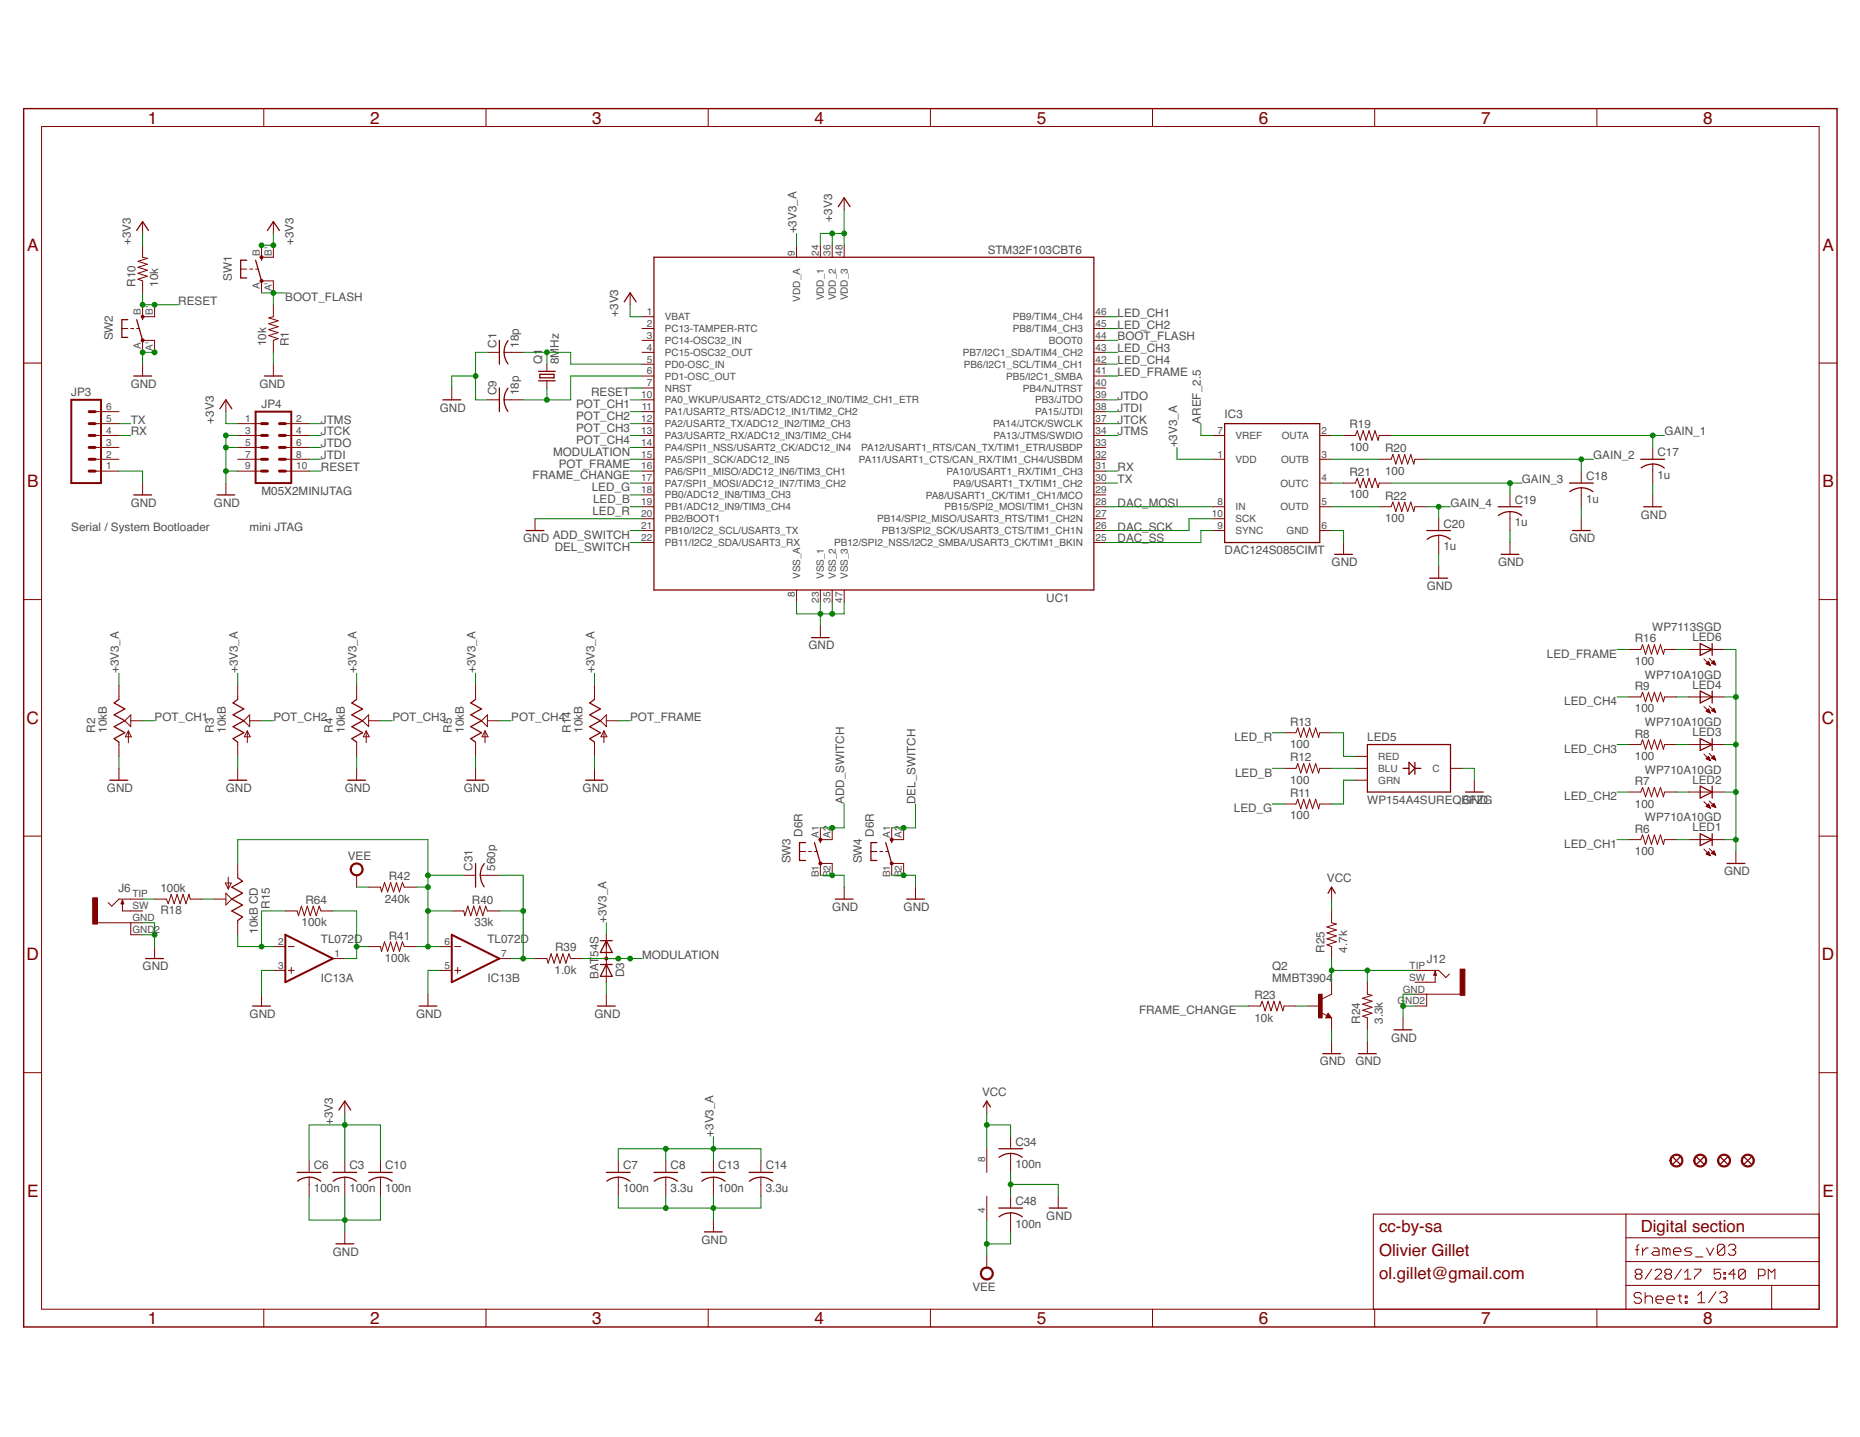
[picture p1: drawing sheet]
<svg xmlns="http://www.w3.org/2000/svg" width="279mm" height="216mm" viewBox="0 0 279 216" stroke-linecap="round" stroke-linejoin="round" font-family="sans-serif">
<g fill="none" stroke="#800000" stroke-width=".19">
<path d="M20.5 34.6l.9-1.3 .9 1.3M37.1 39.1h-.9v2.7h.9M38.4 39.1l.9 3.1M39.3 38.7v.4M40.2 34.6l.9-1.3 .9 1.3M98.2 38.7h66.1v49.9h-66.1zM125.9 31.1l.9-1.4 .9 1.4M19.2 48h-.9v2.7h.9M20.1 56.5h2.7M20.5 48l.9 3.1M21.4 47.6v.4M39.7 56.5h2.7"/>
<path d="M75 51.1v3.6M75 58.3v3.5M75.7 52.9a2.97 2.97 0 0 0 .6 1.8M76.3 58.3a2.81 2.81 0 0 0-.6 1.8M76.3 51.2a2.81 2.81 0 0 0-.6 1.7M80.9 55.8h2.5M80.9 57.2h2.5M81.1 56.2h2.1v.6h-2.1zM93.8 45.3l.9-1.3 .8 1.3M20.1 74.4h2.7M32.6 74.4h2.7M33 61.4l.9-1.3 .9 1.3"/>
<path d="M66.5 60.1h2.7M75.7 60.1a2.97 2.97 0 0 0 .6 1.7M79 79.7h2.7M184 63.6h14.2v17.9h-14.2zM214.3 79.7h3.6M225 76.1h3.6M225.1 77.4a2.87 2.87 0 0 1 3.5 0M235.8 72.6h3.5M235.8 73.9a2.87 2.87 0 0 1 3.5 0M236.2 79.7h2.7M246.5 69h3.5M246.9 76.1h2.7"/>
<path d="M248.3 69.7a2.67 2.67 0 0 1 1.7 .6M248.3 69.7a2.85 2.85 0 0 0-1.8 .6M121.9 95.8h2.7M200.5 83.3h2.7M214.8 86.9h2.6M216.1 80.4a3 3 0 0 1 1.8 .6M216.1 80.4a2.81 2.81 0 0 0-1.7 .6M225.5 83.3h2.7M255.4 96.7l1.8 .9-1.8 .9zM257.2 96.7v1.8M16.5 117.2h2.7M17.9 105.1l-.8 .5 1.7 .9-1.7 .9 1.7 .9-1.7 .9 1.7 .9-1.7 .9 .8 .5"/>
<path d="M34.4 117.2h2.7M35.7 105.1l-.7 .5 1.6 .9-1.6 .9 1.6 .9-1.6 .9 1.6 .9-1.6 .9 .7 .5M52.2 117.2h2.7M53.6 105.1l-.7 .5 1.6 .9-1.6 .9 1.6 .9-1.6 .9 1.6 .9-1.6 .9 .7 .5M70.1 117.2h2.7M71.4 105.1l-.7 .5 1.6 .9-1.6 .9 1.6 .9-1.6 .9 1.6 .9-1.6 .9 .7 .5M88 117.2h2.6M89.3 105.1l-.7 .5 1.6 .9-1.6 .9 1.6 .9-1.6 .9 1.6 .9-1.6 .9 .7 .5M205.4 111.9h12.5v7.1h-12.5zM210.8 115.4h.8M211.6 114.5l.9 .9-.9 .9zM212.5 114.5v1.8"/>
<path d="M212.5 115.4h.9M220.1 119h2.7M255.4 111l1.8 .9-1.8 .9zM255.4 103.8l1.8 .9-1.8 .9zM255.4 118.1l1.8 .9-1.8 .9zM257.2 103.8v1.8M257.2 111v1.8M257.2 118.1v1.8M18.4 135.3l.2 .5h-.4zM35.7 131.9l.7 .5-1.6 .9 1.6 .9-1.6 .9 1.6 .9-1.6 .9 1.6 .9-.7 .5M71.4 129.7v3.6M72.7 129.8a2.83 2.83 0 0 0 0 3.4"/>
<path d="M121 126.6h-.9v2.7h.9M122.3 126.6l.9 3.1M123.2 126.2v.4M125.5 135.1h2.6M131.7 126.6h-.9v2.7h.9M133.1 126.6l.8 3.1M133.9 126.2v.4M136.2 135.1h2.7M199.5 134.2l.5-.9 .6 .9M255.4 125.3l1.8 .9-1.8 .8zM257.2 125.3v1.7M259.4 129.7h2.7"/>
<path d="M21.9 144h2.7M38 151.2h2.6M62.9 151.2h2.7M89.7 151.2h2.7M90.2 141.3h1.8M90.2 144.9h1.8M91.1 141.3l.9 1.8h-1.8zM91.1 144.9l.9 1.8h-1.8zM198.7 158.3h2.7M199.5 152.6l.1 .2h-.3l.2-.4 .4 .4h-.6M204 158.3h2.7M209.4 154.7h2.7"/>
<path d="M215.6 146l.2 .5h-.4zM44.6 176.1h3.6M44.7 177.5a2.84 2.84 0 0 1 3.5 0M50 176.1h3.6M50.1 177.5a2.84 2.84 0 0 1 3.4 0M50.9 166.8l.9-1.4 .9 1.4M55.4 176.1h3.5M55.4 177.5a2.87 2.87 0 0 1 3.5 0M91.1 176.1h3.6M91.1 177.5a2.84 2.84 0 0 1 3.5 0M98.2 176.1h3.6M98.3 177.5a2.87 2.87 0 0 1 3.5 0"/>
<path d="M105.4 176.1h3.5M105.4 177.5a2.84 2.84 0 0 1 3.5 0M112.5 176.1h3.6M112.6 177.5a2.87 2.87 0 0 1 3.5 0M147.7 166.3l.5-.9 .6 .9M150 172.6h3.6M150.1 173.9a2.87 2.87 0 0 1 3.5 0M251.3 173.8l1.1 1.1M252.4 173.8l-1.1 1.1M254.9 173.8l1 1.1M255.9 173.8l-1 1.1M258.4 173.8l1.1 1.1"/>
<path d="M259.5 173.8l-1.1 1.1M262 173.8l1.1 1.1M263.1 173.8l-1.1 1.1M50.5 186.9h2.6M105.8 185.1h2.7M150 181.5h3.6M150.1 182.8a2.87 2.87 0 0 1 3.5 0M157.6 181.5h2.7"/>
</g>
<g fill="none" stroke="#800000" stroke-width=".15">
<path d="M6.2 19h267.1v177.7h-267.1zM39.6 16.3v2.7M73 16.3v2.7M106.4 16.3v2.7M139.8 16.3v2.7M173.1 16.3v2.7M206.5 16.3v2.7M239.9 16.3v2.7M21.4 33.3v1.8M21.4 36.9v1.8l.7 .1-1.4 .5 1.4 .4-1.4 .5 1.4 .4-1.4 .5 1.4 .4-1.4 .5 .7 .2v1.8M39.3 36.9v1.8h1.8v-1.8M41.1 33.3v1.8"/>
<path d="M119.7 36.9v1.8M123.2 36.9v1.8M125 36.9v1.8M126.8 29.7v1.8M126.8 36.9v1.8M3.6 54.5h2.6M18.3 49.4h.9M19.6 49.4h.5M20.5 49.4h.5M21.4 45.8v1.8h1.8v-1.8M21.4 52.9v-1.8h1.8v1.8M21.4 54.7v1.8"/>
<path d="M36.2 40.4h.9M37.5 40.4h.5M38.4 40.4h.4M39.3 44v-1.8h1.8v1.8M41.1 45.8v1.8l-.7 .2 1.4 .4-1.4 .4 1.4 .5-1.4 .4 1.4 .5-1.4 .4 1.4 .5-.7 .2v1.8M41.1 54.7v1.8M67.9 58.3v1.8M73.2 52.9h1.8M75.7 52.9h2.9M82.1 54.7v1.1M82.1 57.2v1.1M94.7 44v1.8"/>
<path d="M96.4 56.5h1.8M96.4 58.3h1.8M96.4 52.9h1.8M96.4 47.6h1.8M96.4 54.7h1.8M96.4 49.4h1.8M96.4 51.1h1.8M164.3 56.5h1.8M164.3 58.3h1.8M164.3 52.9h1.8M164.3 47.6h1.8M164.3 54.7h1.8"/>
<path d="M164.3 49.4h1.8M164.3 51.1h1.8M273.3 54.5h2.6M14.3 70.8h3.6M14.3 61.8h3.6M14.3 63.6h3.6M14.3 69h3.6M14.3 65.4h3.6M14.3 67.2h3.6M21.4 72.6v1.8M33.9 60.1v1.7M33.9 72.6v1.8"/>
<path d="M35.7 70.8h3.6M35.7 63.6h3.6M35.7 69h3.6M35.7 65.4h3.6M35.7 67.2h3.6M42.9 70.8h3.5M42.9 63.6h3.5M42.9 69h3.5M42.9 65.4h3.5M42.9 67.2h3.5M73.2 60.1h1.8M75.7 60.1h2.9"/>
<path d="M80.4 77.9v1.8M96.4 76.1h1.8M96.4 74.4h1.8M96.4 70.8h1.8M96.4 77.9h1.8M96.4 79.7h1.8M96.4 72.6h1.8M96.4 61.8h1.8M96.4 63.6h1.8M96.4 69h1.8M96.4 65.4h1.8M96.4 67.2h1.8"/>
<path d="M96.4 60.1h1.8M164.3 76.1h1.8M164.3 74.4h1.8M164.3 70.8h1.8M164.3 77.9h1.8M164.3 79.7h1.8M164.3 72.6h1.8M164.3 61.8h1.8M164.3 63.6h1.8M164.3 69h1.8M164.3 65.4h1.8M164.3 67.2h1.8"/>
<path d="M164.3 60.1h1.8M182.2 76.1h1.8M182.2 77.9h1.8M182.2 79.7h1.8M182.2 69h1.8M182.2 65.4h1.8M198.2 76.1h1.8M198.2 79.7h1.8M198.2 72.6h1.8M198.2 69h1.8M198.2 65.4h1.8M201.8 72.6h1.8l.3-.7 .4 1.4 .5-1.4 .4 1.4 .5-1.4 .4 1.4 .4-1.4 .5 1.4 .2-.7h1.8"/>
<path d="M201.8 65.4h1.8l.3-.7 .4 1.4 .5-1.4 .4 1.4 .5-1.4 .4 1.4 .4-1.4 .5 1.4 .2-.7h1.8M207.2 76.1h1.8l.2-.7 .5 1.5 .4-1.5 .5 1.5 .4-1.5 .5 1.5 .4-1.5 .5 1.5 .1-.8h1.8M207.2 69h1.8l.2-.7 .5 1.4 .4-1.4 .5 1.4 .4-1.4 .5 1.4 .4-1.4 .5 1.4 .1-.7h1.8M216.1 77.9v1.8M226.8 74.4v1.7M226.8 76.9v2.8M237.5 70.8v1.8M237.5 73.3v2.8M237.5 77.9v1.8M248.3 67.2v1.8M248.3 69.7v2.9M248.3 74.4v1.7"/>
<path d="M3.6 90.1h2.6M96.4 81.5h1.8M119.7 88.6v1.8M123.2 88.6v1.8M123.2 94v1.8M125 88.6v1.8M126.8 88.6v1.8M164.3 81.5h1.8M201.8 81.5v1.8M216.1 80.4v2.9M216.1 85.1v1.8M226.8 81.5v1.8"/>
<path d="M244.7 97.6h1.8l.2-.7 .5 1.4 .4-1.4 .5 1.4 .4-1.4 .5 1.4 .4-1.4 .5 1.4 .1-.7h1.8M253.6 97.6h5.4M255.9 99l1 1M256.3 99.7h.5M256.4 99.8h.4M256.4 99.6h.4M256.5 99.5h.2M256.6 99.8h.3M256.6 99.5h.1M256.6 99.4h.1M256.6 99.4l-.3 .3 .6 .3M256.6 99.4l.3 .6"/>
<path d="M256.8 98.9l.9 1M256.8 99.9h.1M257.1 99.6h.5M257.2 99.5h.4M257.2 99.7h.4M257.3 99.5h.2M257.3 99.4h.2M257.4 99.8h.3M257.4 99.3h.1M257.5 99.3l.2 .6-.6-.3zM257.6 99.8h.1M273.3 90.1h2.6"/>
<path d="M17.9 102.9v2.2M17.9 111.5v2.1M17.9 115.4v1.8M18.8 108.3l.8-.9v1.8zM19.3 109.8v1.8M19.3 109.8l.4 .9h-.9zM19.6 108.3h1.8M35.7 102.9v2.2M35.7 111.5v2.1M35.7 115.4v1.8M36.6 108.3l.9-.9v1.8zM37.1 109.8l.5 .9h-.9z"/>
<path d="M37.1 109.8v1.8M37.5 108.3h1.8M53.6 102.9v2.2M53.6 111.5v2.1M53.6 115.4v1.8M54.5 108.3l.9-.9v1.8zM55 109.8l.5 .9h-.9zM55 109.8v1.8M55.4 108.3h1.7M71.4 102.9v2.2M71.4 111.5v2.1M71.4 115.4v1.8"/>
<path d="M72.3 108.3l.9-.9v1.8zM72.9 109.8l.4 .9h-.9zM72.9 109.8v1.8M73.2 108.3h1.8M89.3 102.9v2.2M89.3 111.5v2.1M89.3 115.4v1.8M90.2 108.3l.9-.9v1.8zM90.7 109.8l.5 .9h-.9zM90.7 109.8v1.8M91.1 108.3h1.8M192.9 115.4h1.8l.2-.7 .5 1.4 .4-1.4 .5 1.4 .4-1.4 .5 1.4 .4-1.4 .5 1.4 .1-.7h1.8"/>
<path d="M192.9 110.1h1.8l.2-.7 .5 1.4 .4-1.4 .5 1.4 .4-1.4 .5 1.4 .4-1.4 .5 1.4 .1-.7h1.8M203.6 113.6h1.8M203.6 117.2h1.8M203.6 115.4h1.8M217.9 115.4h1.8M221.5 117.2v1.8M244.7 111.9h1.8l.2-.8 .5 1.5 .4-1.5 .5 1.5 .4-1.5 .5 1.5 .4-1.5 .5 1.5 .1-.7h1.8M244.7 119h1.8l.2-.7 .5 1.4 .4-1.4 .5 1.4 .4-1.4 .5 1.4 .4-1.4 .5 1.4 .1-.7h1.8M244.7 104.7h1.8l.2-.7 .5 1.4 .4-1.4 .5 1.4 .4-1.4 .5 1.4 .4-1.4 .5 1.4 .1-.7h1.8M253.6 111.9h5.4M253.6 119h5.4M253.6 104.7h5.4"/>
<path d="M255.9 113.3l1 1M255.9 106.2l1 .9M256.3 114l.6 .3M256.3 114l.3-.4 .3 .7M256.3 106.9l.3-.4 .3 .6zM256.3 114h.5M256.3 106.8h.5M256.4 113.9h.4M256.4 106.8h.4M256.4 106.9h.4M256.5 106.7h.2M256.5 114.1h.3"/>
<path d="M256.5 113.8h.2M256.5 106.6h.2M256.6 113.7h.1M256.6 106.6h.1M256.6 107h.3M256.7 114.2h.2M256.8 113.2l.9 1M256.8 106.1l.9 .9M256.8 107.1h.1M256.8 114.2h.1M257.1 106.8l.6 .2M257.1 106.8l.4-.4 .2 .6"/>
<path d="M257.1 106.8h.5M257.2 113.9h.4M257.2 106.7h.4M257.2 113.8h.4M257.3 106.6h.2M257.3 106.8h.3M257.3 113.7h.2M257.3 114h.3M257.4 113.6h.1M257.4 106.5h.1M257.5 113.6l-.4 .3 .6 .3M257.5 113.6l.2 .6"/>
<path d="M257.5 113.6h.1M257.5 106.9h.2M257.5 114.1h.2M257.6 107h.1M257.7 114.2h.1M3.6 125.6h2.6M14.6 138.6h6.8M18.4 135.3v1.6h3M19.6 138.6v1.8h1.8M21.4 135.1h-3.5l-1.1 1-.5-.5M23.2 135.1h1.8l.3 .7 .4-1.4 .5 1.4 .4-1.4 .5 1.4 .4-1.4 .4 1.4 .5-1.4 .2 .7h1.8M32.2 135.1h1.7"/>
<path d="M33.8 132.7h.9l-.4 .9zM33.9 134.2l.9 .9-.9 .9zM34.3 131.8v1.8M35.7 129.7v2.2M35.7 138.3v2.1M42.9 136.9h1.7l.2 .7 .5-1.5 .4 1.5 .5-1.5 .4 1.5 .5-1.5 .4 1.5 .4-1.5 .3 .8h1.8M53.6 131.5v1.8M55.4 133.3h1.7l.2 .7 .5-1.4 .4 1.4 .5-1.4 .4 1.4 .5-1.4 .4 1.4 .5-1.4 .2 .7h1.8M67.9 136.9h1.8l.1 .7 .5-1.5 .4 1.5 .5-1.5 .4 1.5 .5-1.5 .4 1.5 .5-1.5 .2 .8h1.8M69.7 131.5h1.7M72.2 131.5h2.8M120.1 127.9h.9"/>
<path d="M121.5 127.9h.4M122.3 127.9h.5M123.2 124.4v1.8h1.8v-1.8M123.2 131.5v-1.8h1.8v1.8M126.8 133.3v1.8M130.8 127.9h.9M132.2 127.9h.4M133.1 127.9h.4M133.9 124.4v1.8h1.8v-1.8M133.9 131.5v-1.8h1.8v1.8M137.5 133.3v1.8M192.9 120.8h1.8l.2-.7 .5 1.4 .4-1.4 .5 1.4 .4-1.4 .5 1.4 .4-1.4 .5 1.4 .1-.7h1.8"/>
<path d="M200 133.3v1.8M200 136.9v1.7l.7 .2-1.4 .5 1.4 .4-1.4 .5 1.4 .4-1.4 .5 1.4 .4-1.4 .5 .7 .2v1.8M244.7 126.2h1.8l.2-.8 .5 1.5 .4-1.5 .5 1.5 .4-1.5 .5 1.5 .4-1.5 .5 1.5 .1-.7h1.8M253.6 126.2h5.4M255.9 120.4l1 1M255.9 127.6l1 1M256.3 128.3l.3-.4 .3 .7zM256.3 128.3h.5M256.3 121.2h.5M256.3 121.1h.5M256.4 128.2h.4M256.4 121h.4"/>
<path d="M256.4 128.3h.4M256.5 128.1h.2M256.5 120.9h.2M256.5 121.2h.4M256.5 128h.2M256.6 120.9h.1M256.6 128.4h.3M256.6 128h.1M256.6 120.8l-.3 .4 .6 .2M256.6 120.8l.3 .6M256.6 120.8h.1M256.7 121.3h.2"/>
<path d="M256.8 120.4l.9 .9M256.8 127.5l.9 1M256.8 128.5h.1M256.9 121.4h.1M257.1 121.1l.4-.4 .2 .6zM257.1 128.2l.4-.4 .2 .7zM257.1 128.2h.5M257.1 121h.5M257.2 121.1h.4M257.2 128.1h.4M257.2 120.9h.4M257.2 128.3h.4"/>
<path d="M257.3 128h.2M257.3 120.9h.2M257.4 121.2h.3M257.4 120.8h.1M257.4 127.9h.1M257.4 120.7h.1M257.4 128.3h.3M257.6 121.2h.1M257.6 128.4h.1M257.7 121.3h.1M260.8 127.9v1.8M273.3 125.6h2.6"/>
<path d="M23.2 142.2v1.8M39.3 149.4v1.8M41.1 145.8h1.8M41.1 142.2h1.8M43.3 145.8h.9M43.3 142.2h.9M43.8 145.4v.8M50 144h1.8M55.4 142.2h1.7l.2 .7 .5-1.4 .4 1.4 .5-1.4 .4 1.4 .5-1.4 .4 1.4 .5-1.4 .2 .7h1.8M64.3 149.4v1.8M66.1 145.8h1.8M66.1 142.2h1.8"/>
<path d="M68.3 145.8h.9M68.3 142.2h.9M68.7 145.4v.8M75 144h1.8M80.4 144h1.7l.2 .7 .5-1.4 .4 1.4 .5-1.4 .4 1.4 .5-1.4 .4 1.4 .4-1.4 .3 .7h1.8M91.1 140.4v7.2M91.1 149.4v1.8M91.1 144h1.8M187.5 151.2h1.8l.3-.8 .4 1.5 .5-1.5 .4 1.5 .5-1.5 .4 1.5 .5-1.5 .4 1.5 .2-.7h1.8M196.5 151.2h1.7M198.5 152.1l.8 .5M199.5 152.2l.5 .7h-.9z"/>
<path d="M200 147.6v1.8l-1.4 .7M200 152.9v1.8M200 156.5v1.8M205.4 147.6v1.8l.7 .1-1.4 .5 1.4 .4-1.4 .5 1.4 .4-1.4 .5 1.4 .4-1.4 .5 .7 .2v1.8M205.4 156.5v1.8M210.8 152.9v1.8M212.5 145.8h3.6l1.1 1.1 .5-.6M212.5 149.4h6.8M214.3 149.4v1.8h-1.8M215.6 146v1.6h-3.1M3.6 161.2h2.6M46.4 174.4v1.7"/>
<path d="M46.4 176.9v2.8M51.8 165.4v1.8M51.8 174.4v1.7M51.8 176.9v2.8M57.1 174.4v1.7M57.1 176.9v2.8M92.9 174.4v1.7M92.9 176.9v2.8M100 174.4v1.7M100 176.9v2.8M107.2 174.4v1.7M107.2 176.9v2.8"/>
<path d="M114.3 174.4v1.7M114.3 176.9v2.8M148.2 165.4v1.8M148.2 172.6v3.5M148.2 179.7v3.6M151.8 170.8v1.8M151.8 173.3v2.8M151.8 179.7v1.8M159 179.7v1.8M273.3 161.2h2.6M39.6 196.7v2.7M51.8 185.1v1.8"/>
<path d="M73 196.7v2.7M106.4 196.7v2.7M107.2 183.3v1.8M139.8 196.7v2.7M148.2 188.7v1.7M151.8 182.2v2.9M173.1 196.7v2.7M206.5 196.7v2.7M239.9 196.7v2.7M244.2 193.1h29.1M244.2 182.4v14.3M244.2 189.5h29.1"/>
<path d="M244.2 186h29.1M245.7 187.8h.5M245.9 191.4l-.3-.2v-.3l.3-.2h.5l.2 .2v.3l-.2 .2M245.9 191.4l-.3 .3v.2l.3 .3h.5l.2-.3v-.2l-.2-.3M245.9 191.4h.5M246.2 186.9l-.3 .3v1.4M246.6 194.5l-.3-.3h-.6l-.2 .3v.2l.2 .3h.6l.3 .3v.2l-.3 .3h-.6l-.2-.3M246.7 187.5v1.1M247.1 195l.3-.3h.5l.3 .3v.8M247.1 194.2v1.6M247.6 187.5h-.3l-.6 .5M248.1 190.7l-1 1.5"/>
<path d="M248.4 187.5h.5l.3 .3v.8h-.8l-.3-.3 .3-.3h.8M248.6 190.9l.3-.2h.4l.3 .2v.3l-1 1h1M248.8 195.3h1.1v-.3l-.3-.3h-.6l-.2 .3v.5l.2 .3h.6M250.3 187.8l-.3-.3h-.2v1.1M250.3 187.8v.8M250.3 187.8l.3-.3 .3 .3v.8M250.3 191.4l-.2-.2v-.3l.2-.2h.5l.3 .2v.3l-.3 .2M250.3 191.4l-.2 .3v.2l.2 .3h.5l.3-.3v-.2l-.3-.3M250.3 191.4h.5M250.4 195.3h1.1v-.3l-.3-.3h-.5l-.3 .3v.5l.3 .3h.5M251.4 188h1.1v-.2l-.3-.3h-.5l-.3 .3v.5l.3 .3h.5M252.1 194.7h.5"/>
<path d="M252.3 194.5v1l.3 .3M252.6 190.7l-1 1.5M253 192.2h1M253 191.2l.5-.5v1.5M253.2 194.7h.2v.3h-.2zM253.2 195.5h.2v.3h-.2zM254.1 187.5h-.8l-.3 .3 .3 .2h.6l.2 .3-.2 .3h-.9M254.5 190.7h1v.2l-1 1v.3M254.7 188.8h1.1M255 194.6l.6-.5v1.6M255 195.7h1.1M256.3 187.5l.6 1.1 .5-1.1"/>
<path d="M257.8 194.1l-1.1 1.6M258.3 194.4l.3-.3h.5l.3 .3v.2l-.3 .3M258.5 190.7h-1v.7l.5-.2h.2l.3 .2v.5l-.3 .3h-.5l-.2-.3M258.9 194.9h.2M259 191.9h.2v.3h-.2zM259 191.2h.2v.2h-.2zM259.1 187.2v1.1l-.3 .3h-.5l-.3-.3M259.1 187.2l-.3-.3h-.5l-.3 .3v1.1M259.1 187.2l-1.1 1.1M259.1 194.9l.3 .3v.3l-.3 .2h-.5l-.3-.2M259.6 187.2l.3-.3h.6l.2 .3v.3l-.2 .3M260.2 187.8h.3"/>
<path d="M260.5 187.8l.2 .2v.3l-.2 .3h-.6l-.3-.3M260.7 191.4h-1l.7-.7v1.5M262.2 190.9l-.3-.2h-.5l-.2 .2v1M262.2 190.9v1l-.3 .3h-.5l-.2-.3M262.2 190.9l-1 1M264.1 191.7h.8l.2-.3v-.5l-.2-.2h-.8v1.5M265.6 192.2v-1.5l.5 .5 .5-.5v1.5M266.1 193.1v3.6M273.3 182.4h-67v14.3"/>
</g>
<g fill="#800000" stroke="#800000" stroke-width=".15">
<path d="M21.3 51h.3v.3h-.3l-.1-.2z" fill-rule="evenodd"/>
<path d="M21.3 47.4h.3v.3h-.3l-.1-.1z" fill-rule="evenodd"/>
<path d="M39.1 42.1l.2-.1 .2 .1v.3h-.4z" fill-rule="evenodd"/>
<path d="M39.1 38.5h.4v.3l-.2 .1-.2-.1z" fill-rule="evenodd"/>
<path d="M90.9 143.8h.3v.4l-.1 .1-.2-.1z" fill-rule="evenodd"/>
<path d="M53 129.9a.98 .98 0 0 1 1.5 .3 .98 .98 0 0 1-.7 1.4 .98 .98 0 0 1-1.2-1h.2a.81 .81 0 0 1 1.1-.8 .81 .81 0 0 1 .2 1.4 .81 .81 0 0 1-1.3-.3v-.3h-.2v-.3z" fill-rule="evenodd"/>
<path d="M123.1 129.6h.3v.3l-.2 .1-.1-.1z" fill-rule="evenodd"/>
<path d="M133.8 129.6h.3v.3l-.2 .1-.1-.1-.1-.2z" fill-rule="evenodd"/>
<path d="M133.8 126h.3v.3h-.3l-.1-.1z" fill-rule="evenodd"/>
<path d="M147.6 190.6a.98 .98 0 0 1 1.5 .3 .98 .98 0 0 1-.6 1.4 .98 .98 0 0 1-1.2-1h.1a.81 .81 0 0 1 1.2-.7 .81 .81 0 0 1 .2 1.3 .81 .81 0 0 1-1.3-.3l-.1-.3h-.1l.1-.5z" fill-rule="evenodd"/>
<path d="M251.2 173.6a.98 .98 0 0 1 1.5 .4 .98 .98 0 0 1-.7 1.3 .98 .98 0 0 1-1.2-.9h.2a.8 .8 0 0 1 1.2-.7 .8 .8 0 0 1 .1 1.3 .8 .8 0 0 1-1.2-.4l-.1-.2h-.2l.1-.3z" fill-rule="evenodd"/>
<path d="M254.8 173.6a.98 .98 0 0 1 1.5 .3 .98 .98 0 0 1-.7 1.4 .98 .98 0 0 1-1.2-.9h.2a.81 .81 0 0 1 1.1-.8 .81 .81 0 0 1 .3 1.3 .81 .81 0 0 1-1.4-.3v-.2h-.2l.1-.3z" fill-rule="evenodd"/>
<path d="M258.4 173.6a.98 .98 0 0 1 1.5 .3 .98 .98 0 0 1-.7 1.4 .98 .98 0 0 1-1.2-.9h.2a.81 .81 0 0 1 1.1-.8 .81 .81 0 0 1 .2 1.3 .81 .81 0 0 1-1.3-.3v-.2h-.2v-.3z" fill-rule="evenodd"/>
<path d="M261.7 173.8a.99 .99 0 0 1 1.6 0 .99 .99 0 0 1-.4 1.5 .99 .99 0 0 1-1.3-.9h.1a.8 .8 0 0 1 1.1-.8 .8 .8 0 0 1 .3 1.3 .8 .8 0 0 1-1.3-.3l-.1-.2h-.1z" fill-rule="evenodd"/>
<circle cx="123.2" cy="126.2" r=".24"/>
</g>
<path d="M10.7 60.1h4.5v12.5h-4.5zM38.4 61.8h5.4v10.8h-5.4zM42.9 140.4l7.1 3.6-7.1 3.6zM67.9 140.4l7.1 3.6-7.1 3.6z" fill="none" stroke="#800000" stroke-width=".3"/>
<g fill="none" stroke="#800000" stroke-width=".44">
<path d="M13.4 67.2h.9M13.4 69h.9M13.4 70.8h.9M13.4 63.6h.9M13.4 65.4h.9M13.4 61.8h.9M39.3 67.2h.9M39.3 69h.9M39.3 70.8h.9M39.3 63.6h.9M39.3 65.4h.9M42 67.2h.9"/>
<path d="M42 69h.9M42 70.8h.9M42 63.6h.9M42 65.4h.9"/>
</g>
<path d="M3.6 16.3h272.3v183.1h-272.3z" fill="none" stroke="#800000" stroke-width=".21"/>
<g fill="#800000" stroke="#800000" stroke-width=".15">
<path d="M13.9 134.9h.7v3.9h-.7z"/>
<path d="M219.3 145.6h.7v3.9h-.7z"/>
<path d="M198.1 149.4h.5v3.5h-.5z"/>
</g>
<g fill="none" stroke="#008000" stroke-width=".15">
<path d="M21.4 35.1v1.8M41.1 35.1v1.8h-1.8M119.7 35.1v1.8M125 35.1v1.8M126.8 35.1h-3.6v1.8M126.8 31.5v5.4M21.4 44v1.8h5.4M23.2 52.9h-1.8v1.8M39.3 44h3.6M41.1 44v1.8M41.1 52.9v1.8M71.4 56.5h-3.5v1.8"/>
<path d="M73.2 52.9h-1.8v7.2h1.8M78.6 52.9h7.1v1.8h10.7M82.1 52.9v1.8M82.1 58.3v1.8M94.7 45.8v1.8h1.7M94.7 58.3h1.7M96.4 56.5h-10.7v3.6h-7.1M166.1 52.9h1.8M166.1 56.5h1.8M166.1 47.6h1.8M166.1 54.7h1.8M166.1 51.1h1.8"/>
<path d="M166.1 49.4h1.8M17.9 70.8h3.5v1.8M17.9 65.4h1.7M17.9 63.6h1.7M33.9 70.8h1.8M33.9 61.8v1.8h1.8M33.9 67.2h1.8M35.7 65.4h-1.8v7.2M46.4 70.8h1.8M46.4 65.4h1.8M46.4 67.2h1.8M46.4 63.6h1.8"/>
<path d="M46.4 69h1.8M80.4 77.9h16M94.7 60.1h1.7M94.7 70.8h1.7M94.7 65.4h1.7M94.7 67.2h1.7M94.7 79.7h1.7M94.7 63.6h1.7M94.7 72.6h1.7M94.7 69h1.7M94.7 61.8h1.7M94.7 76.1h1.7"/>
<path d="M94.7 74.4h1.7M166.1 60.1h1.8M166.1 70.8h1.8M166.1 65.4h1.8M166.1 63.6h1.8M166.1 72.6h1.8M166.1 61.8h1.8M166.1 76.1h16.1M176.8 67.2v1.8h5.4M180.4 63.6v1.8h1.8M182.2 77.9h-3.6v1.8h-12.5M182.2 79.7h-1.8v1.8h-14.3"/>
<path d="M200 65.4h1.8M200 79.7h1.8v1.8M200 72.6h1.8M200 69h7.2M200 76.1h7.2M209 65.4h41M209 72.6h19.6M214.3 69h25M214.3 76.1h3.6M216.1 76.1v1.8M226.8 72.6v1.8M226.8 79.7v1.8"/>
<path d="M237.5 69v1.8M237.5 76.1v1.8M248.3 65.4v1.8M248.3 72.6v1.8M94.7 81.5h1.7M119.7 90.4v1.8h7.1v-1.8M123.2 90.4v3.6M125 90.4v1.8M216.1 83.3v1.8M242.9 97.6h1.8M251.8 97.6h1.8M259 97.6h1.8v30.3"/>
<path d="M17.9 101.2v1.7M17.9 113.6v1.8M21.4 108.3h1.8M35.7 101.2v1.7M35.7 113.6v1.8M39.3 108.3h1.8M53.6 101.2v1.7M53.6 113.6v1.8M57.1 108.3h1.8M71.4 101.2v1.7M71.4 113.6v1.8M75 108.3h1.8"/>
<path d="M89.3 101.2v1.7M89.3 113.6v1.8M92.9 108.3h1.8M191.1 115.4h1.8M191.1 110.1h1.8M200 110.1h1.8v3.5h1.8M200 115.4h3.6M203.6 117.2h-1.8v3.6h-1.8M219.7 115.4h1.8v1.8M242.9 119h1.8M242.9 111.9h1.8M242.9 104.7h1.8"/>
<path d="M251.8 119h1.8M251.8 111.9h1.8M251.8 104.7h1.8M259 119h1.8M259 111.9h1.8M259 104.7h1.8M21.4 138.6h1.8v3.6M21.4 135.1h1.8M30.4 135.1h1.8M35.7 129.7v-3.5h28.6v16M42.9 136.9h-3.6v5.3M50 136.9h3.6v7.1h-1.8"/>
<path d="M53.6 133.3h1.8M62.5 133.3h1.8M64.3 131.5h5.4M64.3 136.9h3.6M75 131.5h3.6v12.5M75 136.9h3.6M91.1 138.6v1.8M123.2 131.5h3.6v1.8M126.8 120.8v3.6h-3.6M133.9 131.5h3.6v1.8M137.5 120.8v3.6h-3.6M191.1 120.8h1.8"/>
<path d="M200 135.1v1.8M242.9 126.2h1.8M251.8 126.2h1.8M259 126.2h1.8M21.4 140.4h1.8M35.7 140.4v1.8h5.4M41.1 145.8h-1.8v3.6M53.6 142.2h1.8M62.5 142.2h3.6M66.1 145.8h-1.8v3.6M76.8 144h3.6M87.5 144h8.9"/>
<path d="M91.1 147.6v1.8M185.7 151.2h1.8M194.7 151.2h1.8M200 145.8h12.5M200 144v3.6M200 154.7v1.8M205.4 145.8v1.8M205.4 154.7v1.8M210.8 151.2h1.7M212.5 149.4h-1.7v3.5M46.4 174.4v-5.4h10.7v5.4M46.4 179.7v3.6h10.7v-3.6"/>
<path d="M51.8 167.2v7.2M51.8 179.7v5.4M92.9 174.4v-1.8h21.4v1.8M92.9 179.7v1.8h21.4v-1.8M100 172.6v1.8M100 179.7v1.8M107.2 170.8v3.6M107.2 179.7v3.6M148.2 169h3.6v1.8M148.2 167.2v5.4M151.8 176.1v3.6M151.8 177.9h7.2v1.8"/>
<path d="M148.2 183.3v5.4M151.8 185.1v1.8h-3.6"/>
</g>
<g fill="#008000" stroke="#008000" stroke-width=".15">
<circle cx="123.2" cy="92.2" r=".36"/>
<circle cx="125" cy="92.2" r=".36"/>
<circle cx="71.4" cy="56.5" r=".36"/>
<circle cx="23.2" cy="52.9" r=".36"/>
<circle cx="21.4" cy="52.9" r=".36"/>
<circle cx="33.9" cy="65.4" r=".36"/>
<circle cx="33.9" cy="67.2" r=".36"/>
<circle cx="33.9" cy="70.8" r=".36"/>
<circle cx="51.8" cy="183.3" r=".36"/>
<circle cx="260.8" cy="126.2" r=".36"/>
<circle cx="260.8" cy="119" r=".36"/>
<circle cx="260.8" cy="111.9" r=".36"/>
<circle cx="260.8" cy="104.7" r=".36"/>
<circle cx="23.2" cy="140.4" r=".36"/>
<circle cx="125" cy="131.5" r=".36"/>
<circle cx="135.7" cy="131.5" r=".36"/>
<circle cx="100" cy="181.5" r=".36"/>
<circle cx="107.2" cy="181.5" r=".36"/>
<circle cx="210.8" cy="151.2" r=".36"/>
<circle cx="151.8" cy="177.9" r=".36"/>
<circle cx="41.1" cy="36.9" r=".36"/>
<circle cx="39.3" cy="36.9" r=".36"/>
<circle cx="51.8" cy="169" r=".36"/>
<circle cx="125" cy="35.1" r=".36"/>
<circle cx="126.8" cy="35.1" r=".36"/>
<circle cx="82.1" cy="52.9" r=".36"/>
<circle cx="82.1" cy="60.1" r=".36"/>
<circle cx="41.1" cy="44" r=".36"/>
<circle cx="21.4" cy="45.8" r=".36"/>
<circle cx="23.2" cy="45.8" r=".36"/>
<circle cx="125" cy="124.4" r=".36"/>
<circle cx="135.7" cy="124.4" r=".36"/>
<circle cx="107.2" cy="172.6" r=".36"/>
<circle cx="100" cy="172.6" r=".36"/>
<circle cx="94.7" cy="144" r=".36"/>
<circle cx="92.9" cy="144" r=".36"/>
<circle cx="39.3" cy="142.2" r=".36"/>
<circle cx="53.6" cy="142.2" r=".36"/>
<circle cx="78.6" cy="144" r=".36"/>
<circle cx="78.6" cy="136.9" r=".36"/>
<circle cx="64.3" cy="142.2" r=".36"/>
<circle cx="64.3" cy="136.9" r=".36"/>
<circle cx="64.3" cy="133.3" r=".36"/>
<circle cx="64.3" cy="131.5" r=".36"/>
<circle cx="148.2" cy="186.9" r=".36"/>
<circle cx="248.3" cy="65.4" r=".36"/>
<circle cx="237.5" cy="69" r=".36"/>
<circle cx="226.8" cy="72.6" r=".36"/>
<circle cx="216.1" cy="76.1" r=".36"/>
<circle cx="148.2" cy="169" r=".36"/>
<circle cx="200" cy="145.8" r=".36"/>
<circle cx="205.4" cy="145.8" r=".36"/>
</g>
<g font-size="2.6" fill="#800000">
<text x="22.2" y="18.6">1</text>
<text x="55.6" y="18.6">2</text>
<text x="89" y="18.6">3</text>
<text x="122.3" y="18.6">4</text>
<text x="155.7" y="18.6">5</text>
<text x="189.1" y="18.6">6</text>
<text x="222.5" y="18.6">7</text>
<text x="255.9" y="18.6">8</text>
<text x="4.1" y="37.7">A</text>
<text x="273.8" y="37.7">A</text>
<text x="4.1" y="73.2">B</text>
<text x="273.8" y="73.2">B</text>
<text x="4" y="108.8">C</text>
<text x="273.7" y="108.8">C</text>
<text x="4" y="144.3">D</text>
<text x="273.7" y="144.3">D</text>
<text x="4.1" y="179.8">E</text>
<text x="273.8" y="179.8">E</text>
<text x="22.2" y="198.9">1</text>
<text x="55.6" y="198.9">2</text>
<text x="89" y="198.9">3</text>
<text x="122.3" y="198.9">4</text>
<text x="155.7" y="198.9">5</text>
<text x="189.1" y="198.9">6</text>
<text x="222.5" y="198.9">7</text>
<text x="255.9" y="198.9">8</text>
</g>
<g font-size="2.5" fill="#800000">
<text x="207.2" y="185.1">cc-by-sa</text>
<text x="246.5" y="185.1">Digital section</text>
<text x="207.2" y="188.7">Olivier Gillet</text>
<text x="207.2" y="192.2">ol.gillet@gmail.com</text>
</g>
<g font-size="1.8" fill="#505050">
<text x="119.7" y="35.1" transform="rotate(-90 119.7 35.1)">+3V3_A</text>
<text x="125" y="33.3" transform="rotate(-90 125 33.3)">+3V3</text>
<text x="19.6" y="36.9" transform="rotate(-90 19.6 36.9)">+3V3</text>
<text x="44.1" y="36.9" transform="rotate(-90 44.1 36.9)">+3V3</text>
<text x="148.4" y="38.1">STM32F103CBT6</text>
<text x="20.4" y="43.1" transform="rotate(-90 20.4 43.1)">R10</text>
<text x="23.7" y="43.1" transform="rotate(-90 23.7 43.1)">10k</text>
<text x="26.8" y="45.8">RESET</text>
<text x="34.8" y="42.2" transform="rotate(-90 34.8 42.2)">SW1</text>
<text x="42.9" y="45.2">BOOT_FLASH</text>
<text x="92.9" y="47.6" transform="rotate(-90 92.9 47.6)">+3V3</text>
<text x="167.9" y="47.6">LED_CH1</text>
<text x="17" y="51.1" transform="rotate(-90 17 51.1)">SW2</text>
<text x="40" y="52" transform="rotate(-90 40 52)">10k</text>
<text x="43.4" y="52" transform="rotate(-90 43.4 52)">R1</text>
<text x="74.6" y="52.2" transform="rotate(-90 74.6 52.2)">C1</text>
<text x="78" y="52.2" transform="rotate(-90 78 52.2)">18p</text>
<text x="167.9" y="51.1">BOOT_FLASH</text>
<text x="167.9" y="49.4">LED_CH2</text>
<text x="167.9" y="52.9">LED_CH3</text>
<text x="10.7" y="59.5">JP3</text>
<text x="19.6" y="58.3">GND</text>
<text x="39" y="58.3">GND</text>
<text x="74.6" y="59.4" transform="rotate(-90 74.6 59.4)">C9</text>
<text x="78" y="59.4" transform="rotate(-90 78 59.4)">18p</text>
<text x="81.4" y="54.7" transform="rotate(-90 81.4 54.7)">Q1</text>
<text x="83.9" y="54.7" transform="rotate(-90 83.9 54.7)">8MHz</text>
<text x="88.8" y="59.5">RESET</text>
<text x="167.9" y="54.7">LED_CH4</text>
<text x="167.9" y="56.5">LED_FRAME</text>
<text x="19.6" y="65.4">RX</text>
<text x="19.6" y="63.6">TX</text>
<text x="32.1" y="63.6" transform="rotate(-90 32.1 63.6)">+3V3</text>
<text x="39.3" y="61.3">JP4</text>
<text x="48.2" y="65.4">JTCK</text>
<text x="48.2" y="63.6">JTMS</text>
<text x="66.1" y="61.9">GND</text>
<text x="86.5" y="61.3">POT_CH1</text>
<text x="86.5" y="63.1">POT_CH2</text>
<text x="86.5" y="64.9">POT_CH3</text>
<text x="167.9" y="61.9">JTDI</text>
<text x="167.9" y="60.1">JTDO</text>
<text x="167.9" y="63.6">JTCK</text>
<text x="167.9" y="65.4">JTMS</text>
<text x="180.4" y="63.6" transform="rotate(-90 180.4 63.6)">AREF_2.5</text>
<text x="184" y="62.8">IC3</text>
<text x="202.7" y="64.4">R19</text>
<text x="250" y="65.4">GAIN_1</text>
<text x="48.2" y="70.8">RESET</text>
<text x="48.2" y="69">JTDI</text>
<text x="48.2" y="67.2">JTDO</text>
<text x="83.1" y="68.5">MODULATION</text>
<text x="83.9" y="70.3">POT_FRAME</text>
<text x="86.5" y="66.7">POT_CH4</text>
<text x="167.9" y="70.8">RX</text>
<text x="176.8" y="67.2" transform="rotate(-90 176.8 67.2)">+3V3_A</text>
<text x="202.7" y="67.8">100</text>
<text x="202.7" y="71.5">R21</text>
<text x="208.1" y="71.3">100</text>
<text x="208.1" y="67.9">R20</text>
<text x="239.3" y="69">GAIN_2</text>
<text x="249" y="71.9">1u</text>
<text x="249" y="68.6">C17</text>
<text x="19.6" y="76.1">GND</text>
<text x="32.1" y="76.1">GND</text>
<text x="39.3" y="74.4">M05X2MINIJTAG</text>
<text x="80" y="72">FRAME_CHANGE</text>
<text x="88.9" y="73.8">LED_G</text>
<text x="89" y="77.4">LED_R</text>
<text x="89.1" y="75.6">LED_B</text>
<text x="167.9" y="72.6">TX</text>
<text x="167.9" y="76.1">DAC_MOSI</text>
<text x="202.7" y="74.9">100</text>
<text x="208.1" y="75.1">R22</text>
<text x="217.9" y="76.1">GAIN_4</text>
<text x="227.5" y="75.7">C19</text>
<text x="228.6" y="72.6">GAIN_3</text>
<text x="238.3" y="75.5">1u</text>
<text x="238.3" y="72.1">C18</text>
<text x="246.5" y="77.9">GND</text>
<text x="10.7" y="79.7">Serial / System Bootloader</text>
<text x="37.5" y="79.7">mini JTAG</text>
<text x="78.6" y="81.5">GND</text>
<text x="83" y="81">ADD_SWITCH</text>
<text x="83.3" y="82.8">DEL_SWITCH</text>
<text x="167.9" y="79.7">DAC_SCK</text>
<text x="167.9" y="81.5">DAC_SS</text>
<text x="184" y="83.3">DAC124S085CIMT</text>
<text x="208.1" y="78.5">100</text>
<text x="216.8" y="82.7">1u</text>
<text x="216.8" y="79.3">C20</text>
<text x="227.5" y="79.1">1u</text>
<text x="235.8" y="81.5">GND</text>
<text x="200" y="85.1">GND</text>
<text x="214.3" y="88.6">GND</text>
<text x="225" y="85.1">GND</text>
<text x="157.2" y="90.4">UC1</text>
<text x="248.2" y="94.8">WP7113SGD</text>
<text x="17.9" y="101.1" transform="rotate(-90 17.9 101.1)">+3V3_A</text>
<text x="35.7" y="101.1" transform="rotate(-90 35.7 101.1)">+3V3_A</text>
<text x="53.6" y="101.1" transform="rotate(-90 53.6 101.1)">+3V3_A</text>
<text x="71.4" y="101.1" transform="rotate(-90 71.4 101.1)">+3V3_A</text>
<text x="89.3" y="101.1" transform="rotate(-90 89.3 101.1)">+3V3_A</text>
<text x="121.4" y="97.6">GND</text>
<text x="232.4" y="98.8">LED_FRAME</text>
<text x="245.6" y="99.9">100</text>
<text x="245.6" y="96.5">R16</text>
<text x="247.1" y="102">WP710A10GD</text>
<text x="254.2" y="96.3">LED6</text>
<text x="235" y="106">LED_CH4</text>
<text x="245.6" y="107">100</text>
<text x="245.6" y="103.7">R9</text>
<text x="254.2" y="103.5">LED4</text>
<text x="14.3" y="110.1" transform="rotate(-90 14.3 110.1)">R2</text>
<text x="16.1" y="110.1" transform="rotate(-90 16.1 110.1)">10kB</text>
<text x="23.2" y="108.3">POT_CH1</text>
<text x="32.1" y="110.1" transform="rotate(-90 32.1 110.1)">R3</text>
<text x="33.9" y="110.1" transform="rotate(-90 33.9 110.1)">10kB</text>
<text x="41.1" y="108.3">POT_CH2</text>
<text x="50" y="110.1" transform="rotate(-90 50 110.1)">R4</text>
<text x="51.8" y="110.1" transform="rotate(-90 51.8 110.1)">10kB</text>
<text x="58.9" y="108.3">POT_CH3</text>
<text x="67.9" y="110.1" transform="rotate(-90 67.9 110.1)">R5</text>
<text x="69.7" y="110.1" transform="rotate(-90 69.7 110.1)">10kB</text>
<text x="76.8" y="108.3">POT_CH4</text>
<text x="85.7" y="110.1" transform="rotate(-90 85.7 110.1)">R14</text>
<text x="87.5" y="110.1" transform="rotate(-90 87.5 110.1)">10kB</text>
<text x="94.7" y="108.3">POT_FRAME</text>
<text x="185.4" y="111.3">LED_R</text>
<text x="193.8" y="112.4">100</text>
<text x="193.8" y="109">R13</text>
<text x="205.4" y="111.3">LED5</text>
<text x="235" y="113.1">LED_CH3</text>
<text x="245.6" y="110.8">R8</text>
<text x="247.1" y="109.1">WP710A10GD</text>
<text x="254.2" y="110.6">LED3</text>
<text x="16.1" y="119">GND</text>
<text x="33.9" y="119">GND</text>
<text x="51.8" y="119">GND</text>
<text x="69.7" y="119">GND</text>
<text x="87.5" y="119">GND</text>
<text x="185.5" y="116.7">LED_B</text>
<text x="193.8" y="117.8">100</text>
<text x="193.8" y="119.7">R11</text>
<text x="193.8" y="114.4">R12</text>
<text x="245.6" y="114.2">100</text>
<text x="245.6" y="118">R7</text>
<text x="247.1" y="116.2">WP710A10GD</text>
<text x="254.2" y="117.8">LED2</text>
<text x="120.6" y="125.7" transform="rotate(-90 120.6 125.7)">D6R</text>
<text x="126.8" y="120.8" transform="rotate(-90 126.8 120.8)">ADD_SWITCH</text>
<text x="131.3" y="125.7" transform="rotate(-90 131.3 125.7)">D6R</text>
<text x="137.5" y="120.8" transform="rotate(-90 137.5 120.8)">DEL_SWITCH</text>
<text x="185.3" y="122">LED_G</text>
<text x="193.8" y="123.1">100</text>
<text x="205.4" y="120.8">WP154A4SUREQBFZG</text>
<text x="219.7" y="120.8">GND</text>
<text x="235" y="120.3">LED_CH2</text>
<text x="245.6" y="121.3">100</text>
<text x="245.6" y="125.1">R6</text>
<text x="247.1" y="123.4">WP710A10GD</text>
<text x="254.2" y="124.9">LED1</text>
<text x="52.2" y="129.3">VEE</text>
<text x="71" y="130.8" transform="rotate(-90 71 130.8)">C31</text>
<text x="74.4" y="130.8" transform="rotate(-90 74.4 130.8)">560p</text>
<text x="118.8" y="129.7" transform="rotate(-90 118.8 129.7)">SW3</text>
<text x="129.5" y="129.7" transform="rotate(-90 129.5 129.7)">SW4</text>
<text x="235" y="127.4">LED_CH1</text>
<text x="245.6" y="128.5">100</text>
<text x="259" y="131.5">GND</text>
<text x="17.8" y="134">J6</text>
<text x="24.1" y="134">100k</text>
<text x="24.1" y="137.4">R18</text>
<text x="40.5" y="136.5" transform="rotate(-90 40.5 136.5)">R15</text>
<text x="45.9" y="135.8">R64</text>
<text x="57.8" y="135.6">240k</text>
<text x="58.4" y="132.2">R42</text>
<text x="70.9" y="135.8">R40</text>
<text x="125" y="136.9">GND</text>
<text x="135.7" y="136.9">GND</text>
<text x="199.3" y="132.6">VCC</text>
<text x="38.8" y="140.3" transform="rotate(-90 38.8 140.3)">10kB CD</text>
<text x="45.3" y="139.2">100k</text>
<text x="48.2" y="141.7">TL072D</text>
<text x="58.4" y="141.2">R41</text>
<text x="71.3" y="139.2">33k</text>
<text x="73.2" y="141.7">TL072D</text>
<text x="83.4" y="143">R39</text>
<text x="89.9" y="143.7" transform="rotate(-90 89.9 143.7)">54S</text>
<text x="91.1" y="138.7" transform="rotate(-90 91.1 138.7)">+3V3_A</text>
<text x="199" y="143.1" transform="rotate(-90 199 143.1)">R25</text>
<text x="202.4" y="143.1" transform="rotate(-90 202.4 143.1)">4.7k</text>
<text x="21.4" y="145.8">GND</text>
<text x="48.2" y="147.5">IC13A</text>
<text x="57.8" y="144.5">100k</text>
<text x="73.2" y="147.5">IC13B</text>
<text x="83.3" y="146.3">1.0k</text>
<text x="89.9" y="147" transform="rotate(-90 89.9 147)">BAT</text>
<text x="93.7" y="146.8" transform="rotate(-90 93.7 146.8)">D3</text>
<text x="96.4" y="144">MODULATION</text>
<text x="191.1" y="147.6">MMBT3904</text>
<text x="191.1" y="145.8">Q2</text>
<text x="214.3" y="144.7">J12</text>
<text x="37.5" y="152.9">GND</text>
<text x="62.5" y="152.9">GND</text>
<text x="89.3" y="152.9">GND</text>
<text x="171.1" y="152.4">FRAME_CHANGE</text>
<text x="188.4" y="153.5">10k</text>
<text x="188.4" y="150.1">R23</text>
<text x="204.3" y="153.8" transform="rotate(-90 204.3 153.8)">R24</text>
<text x="207.7" y="153.8" transform="rotate(-90 207.7 153.8)">3.3k</text>
<text x="198.2" y="160.1">GND</text>
<text x="203.6" y="160.1">GND</text>
<text x="209" y="156.5">GND</text>
<text x="147.5" y="164.7">VCC</text>
<text x="50" y="169" transform="rotate(-90 50 169)">+3V3</text>
<text x="107.2" y="170.8" transform="rotate(-90 107.2 170.8)">+3V3_A</text>
<text x="152.5" y="172.1">C34</text>
<text x="47.1" y="179.1">100n</text>
<text x="47.1" y="175.7">C6</text>
<text x="52.5" y="179.1">100n</text>
<text x="52.5" y="175.7">C3</text>
<text x="57.9" y="179.1">100n</text>
<text x="57.9" y="175.7">C10</text>
<text x="93.6" y="179.1">100n</text>
<text x="93.6" y="175.7">C7</text>
<text x="100.7" y="179.1">3.3u</text>
<text x="100.7" y="175.7">C8</text>
<text x="107.9" y="179.1">100n</text>
<text x="107.9" y="175.7">C13</text>
<text x="115" y="179.1">3.3u</text>
<text x="115" y="175.7">C14</text>
<text x="152.5" y="175.5">100n</text>
<text x="152.5" y="184.5">100n</text>
<text x="152.5" y="181.1">C48</text>
<text x="157.2" y="183.3">GND</text>
<text x="50" y="188.7">GND</text>
<text x="105.4" y="186.9">GND</text>
<text x="146.1" y="193.9">VEE</text>
</g>
<g font-size="1.5" fill="#505050">
<text x="39" y="38.4" transform="rotate(-90 39 38.4)">B</text>
<text x="40.8" y="38.4" transform="rotate(-90 40.8 38.4)">B'</text>
<text x="119.4" y="38.4" transform="rotate(-90 119.4 38.4)">9</text>
<text x="123" y="38.4" transform="rotate(-90 123 38.4)">24</text>
<text x="124.8" y="38.4" transform="rotate(-90 124.8 38.4)">36</text>
<text x="126.6" y="38.4" transform="rotate(-90 126.6 38.4)">48</text>
<text x="21.2" y="47.3" transform="rotate(-90 21.2 47.3)">B</text>
<text x="23" y="47.3" transform="rotate(-90 23 47.3)">B'</text>
<text x="39" y="43.5" transform="rotate(-90 39 43.5)">A</text>
<text x="40.8" y="43.8" transform="rotate(-90 40.8 43.8)">A'</text>
<text x="97.2" y="47.3">1</text>
<text x="120.2" y="45.3" transform="rotate(-90 120.2 45.3)">VDD_A</text>
<text x="123.8" y="45.1" transform="rotate(-90 123.8 45.1)">VDD_1</text>
<text x="125.6" y="45.1" transform="rotate(-90 125.6 45.1)">VDD_2</text>
<text x="127.3" y="45.1" transform="rotate(-90 127.3 45.1)">VDD_3</text>
<text x="164.6" y="47.3">46</text>
<text x="21.2" y="52.4" transform="rotate(-90 21.2 52.4)">A</text>
<text x="23" y="52.7" transform="rotate(-90 23 52.7)">A'</text>
<text x="97.2" y="49.1">2</text>
<text x="97.2" y="50.9">3</text>
<text x="97.2" y="52.7">4</text>
<text x="99.9" y="48.1">VBAT</text>
<text x="99.9" y="49.9">PC13-TAMPER-RTC</text>
<text x="99.9" y="51.7">PC14-OSC32_IN</text>
<text x="99.9" y="53.5">PC15-OSC32_OUT</text>
<text x="144.6" y="53.5">PB7/I2C1_SDA/TIM4_CH2</text>
<text x="152.1" y="48.1">PB9/TIM4_CH4</text>
<text x="152.1" y="49.9">PB8/TIM4_CH3</text>
<text x="157.6" y="51.7">BOOT0</text>
<text x="164.6" y="52.7">43</text>
<text x="164.6" y="49.1">45</text>
<text x="164.6" y="50.9">44</text>
<text x="96.3" y="59.8">10</text>
<text x="97.2" y="56.3">6</text>
<text x="97.2" y="58">7</text>
<text x="97.2" y="54.5">5</text>
<text x="99.9" y="57">PD1-OSC_OUT</text>
<text x="99.9" y="58.8">NRST</text>
<text x="99.9" y="55.3">PD0-OSC_IN</text>
<text x="144.8" y="55.3">PB6/I2C1_SCL/TIM4_CH1</text>
<text x="151.1" y="57">PB5/I2C1_SMBA</text>
<text x="153.7" y="58.8">PB4/NJTRST</text>
<text x="164.6" y="56.3">41</text>
<text x="164.6" y="58">40</text>
<text x="164.6" y="54.5">42</text>
<text x="164.6" y="59.8">39</text>
<text x="15.9" y="65.2">4</text>
<text x="15.9" y="63.4">5</text>
<text x="15.9" y="61.6">6</text>
<text x="36.8" y="65.2">3</text>
<text x="36.8" y="63.4">1</text>
<text x="44.5" y="65.2">4</text>
<text x="44.5" y="63.4">2</text>
<text x="96.3" y="63.4">12</text>
<text x="96.3" y="65.2">13</text>
<text x="96.4" y="61.6">11</text>
<text x="99.9" y="62.4">PA1/USART2_RTS/ADC12_IN1/TIM2_CH2</text>
<text x="99.9" y="64.2">PA2/USART2_TX/ADC12_IN2/TIM2_CH3</text>
<text x="99.9" y="66">PA3/USART2_RX/ADC12_IN3/TIM2_CH4</text>
<text x="99.9" y="60.6">PA0_WKUP/USART2_CTS/ADC12_IN0/TIM2_CH1_ETR</text>
<text x="149.2" y="64.2">PA14/JTCK/SWCLK</text>
<text x="149.3" y="66">PA13/JTMS/SWDIO</text>
<text x="155.5" y="60.6">PB3/JTDO</text>
<text x="155.5" y="62.4">PA15/JTDI</text>
<text x="164.6" y="61.6">38</text>
<text x="164.6" y="65.2">34</text>
<text x="164.6" y="63.4">37</text>
<text x="182.9" y="65.2">7</text>
<text x="185.6" y="66">VREF</text>
<text x="192.5" y="66">OUTA</text>
<text x="198.5" y="65.2">2</text>
<text x="15.9" y="70.5">1</text>
<text x="15.9" y="68.8">2</text>
<text x="15.9" y="67">3</text>
<text x="36.8" y="70.5">9</text>
<text x="36.8" y="68.8">7</text>
<text x="36.8" y="67">5</text>
<text x="44.5" y="70.5">10</text>
<text x="44.5" y="68.8">8</text>
<text x="44.5" y="67">6</text>
<text x="96.3" y="70.5">16</text>
<text x="96.3" y="67">14</text>
<text x="96.3" y="68.8">15</text>
<text x="99.9" y="71.3">PA6/SPI1_MISO/ADC12_IN6/TIM3_CH1</text>
<text x="99.9" y="67.8">PA4/SPI1_NSS/USART2_CK/ADC12_IN4</text>
<text x="99.9" y="69.5">PA5/SPI1_SCK/ADC12_IN5</text>
<text x="129" y="69.5">PA11/USART1_CTS/CAN_RX/TIM1_CH4/USBDM</text>
<text x="129.4" y="67.8">PA12/USART1_RTS/CAN_TX/TIM1_ETR/USBDP</text>
<text x="142.2" y="71.3">PA10/USART1_RX/TIM1_CH3</text>
<text x="164.6" y="68.8">32</text>
<text x="164.6" y="67">33</text>
<text x="164.6" y="70.5">31</text>
<text x="182.9" y="68.8">1</text>
<text x="185.6" y="69.5">VDD</text>
<text x="192.4" y="69.5">OUTB</text>
<text x="198.5" y="68.8">3</text>
<text x="96.3" y="75.9">19</text>
<text x="96.3" y="77.7">20</text>
<text x="96.3" y="72.3">17</text>
<text x="96.3" y="74.1">18</text>
<text x="99.9" y="76.7">PB1/ADC12_IN9/TIM3_CH4</text>
<text x="99.9" y="73.1">PA7/SPI1_MOSI/ADC12_IN7/TIM3_CH2</text>
<text x="99.9" y="74.9">PB0/ADC12_IN8/TIM3_CH3</text>
<text x="139.1" y="74.9">PA8/USART1_CK/TIM1_CH1/MCO</text>
<text x="141.9" y="76.7">PB15/SPI2_MOSI/TIM1_CH3N</text>
<text x="143.2" y="73.1">PA9/USART1_TX/TIM1_CH2</text>
<text x="164.6" y="74.1">29</text>
<text x="164.6" y="72.3">30</text>
<text x="164.6" y="75.9">28</text>
<text x="164.6" y="77.7">27</text>
<text x="182" y="77.7">10</text>
<text x="182.9" y="75.9">8</text>
<text x="185.6" y="76.7">IN</text>
<text x="192.4" y="73.1">OUTC</text>
<text x="192.4" y="76.7">OUTD</text>
<text x="198.5" y="72.3">4</text>
<text x="198.5" y="75.9">5</text>
<text x="96.3" y="79.5">21</text>
<text x="96.3" y="81.3">22</text>
<text x="99.9" y="78.5">PB2/BOOT1</text>
<text x="99.9" y="80.3">PB10/I2C2_SCL/USART3_TX</text>
<text x="99.9" y="82">PB11/I2C2_SDA/USART3_RX</text>
<text x="125.3" y="82">PB12/SPI2_NSS/I2C2_SMBA/USART3_CK/TIM1_BKIN</text>
<text x="131.7" y="78.5">PB14/SPI2_MISO/USART3_RTS/TIM1_CH2N</text>
<text x="132.5" y="80.3">PB13/SPI2_SCK/USART3_CTS/TIM1_CH1N</text>
<text x="164.6" y="79.5">26</text>
<text x="164.6" y="81.3">25</text>
<text x="182.9" y="79.5">9</text>
<text x="185.6" y="80.3">SYNC</text>
<text x="185.6" y="78.5">SCK</text>
<text x="193.3" y="80.3">GND</text>
<text x="198.5" y="79.5">6</text>
<text x="119.4" y="89.7" transform="rotate(-90 119.4 89.7)">8</text>
<text x="120.2" y="87" transform="rotate(-90 120.2 87)">VSS_A</text>
<text x="123.8" y="87" transform="rotate(-90 123.8 87)">VSS_1</text>
<text x="125.6" y="87" transform="rotate(-90 125.6 87)">VSS_2</text>
<text x="127.3" y="87" transform="rotate(-90 127.3 87)">VSS_3</text>
<text x="123" y="90.6" transform="rotate(-90 123 90.6)">23</text>
<text x="124.8" y="90.6" transform="rotate(-90 124.8 90.6)">35</text>
<text x="126.6" y="90.6" transform="rotate(-90 126.6 90.6)">47</text>
<text x="207" y="117.8">GRN</text>
<text x="207" y="116">BLU</text>
<text x="207" y="114.2">RED</text>
<text x="215.2" y="116">C</text>
<text x="123" y="125.9" transform="rotate(-90 123 125.9)">A1</text>
<text x="124.8" y="125.9" transform="rotate(-90 124.8 125.9)">A2</text>
<text x="133.7" y="125.9" transform="rotate(-90 133.7 125.9)">A1</text>
<text x="135.5" y="125.9" transform="rotate(-90 135.5 125.9)">A2</text>
<text x="123" y="131.8" transform="rotate(-90 123 131.8)">B1</text>
<text x="124.8" y="131.8" transform="rotate(-90 124.8 131.8)">B2</text>
<text x="133.7" y="131.8" transform="rotate(-90 133.7 131.8)">B1</text>
<text x="135.5" y="131.8" transform="rotate(-90 135.5 131.8)">B2</text>
<text x="19.9" y="134.8">TIP</text>
<text x="19.9" y="136.6">SW</text>
<text x="19.9" y="138.4">GND</text>
<text x="19.9" y="140.2">GND2</text>
<text x="41.8" y="142">2</text>
<text x="50.3" y="143.8">1</text>
<text x="66.8" y="142">6</text>
<text x="75.3" y="143.8">7</text>
<text x="41.8" y="145.5">3</text>
<text x="66.8" y="145.5">5</text>
<text x="210.7" y="149.1">GND</text>
<text x="211.7" y="147.3">SW</text>
<text x="211.7" y="145.5">TIP</text>
<text x="209.9" y="150.9">GND2</text>
<text x="148" y="174.5" transform="rotate(-90 148 174.5)">8</text>
<text x="148" y="182.2" transform="rotate(-90 148 182.2)">4</text>
</g>
</svg>
